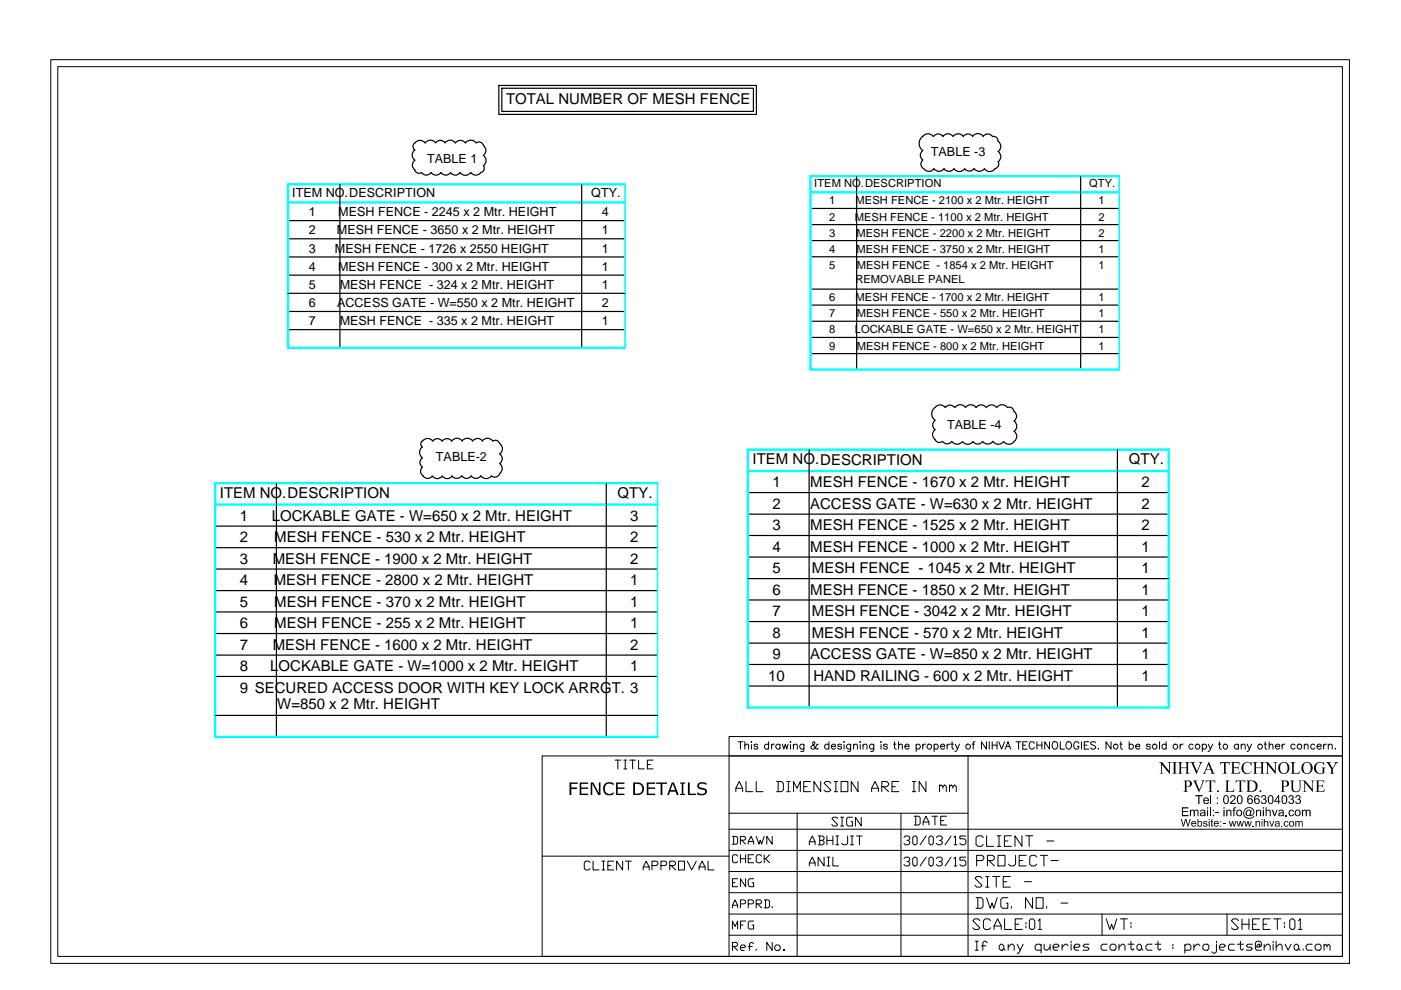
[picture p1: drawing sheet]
<svg xmlns="http://www.w3.org/2000/svg" width="297mm" height="210mm" viewBox="0 0 297 210" stroke-linecap="round" stroke-linejoin="round" font-family="sans-serif">
<!-- layer: 1 -->
<path d="M132.5 39.1h-71.4v34.6h71.4M237.3 37.3h-65.5v41.1h65.5M61.1 42.9h71.4M171.8 40.8h65.5M158.6 95.3h89.2v54.7h-89.2zM158.6 99.9h89.2M45.6 107h93.8M139.4 102.4h-93.8v53.9h93.8" fill="none" stroke="#0ff" stroke-width=".51"/>
<!-- layer: 4 -->
<g fill="none" stroke="#000" stroke-width=".25">
<path d="M72.1 39.1v34.6M123.3 39.1v34.6M181.6 37.3v41.1M229.1 37.3v41.1M61.1 46.8h71.4M61.1 50.6h71.4M61.1 54.5h71.4M61.1 58.3h71.4M171.8 44.2h65.5M171.8 47.6h65.5M171.8 51h65.5M171.8 54.4h65.5"/>
<path d="M61.1 69.9h71.4M61.1 66h71.4M61.1 62.2h71.4M171.8 75h65.5M171.8 71.5h65.5M171.8 68.1h65.5M171.8 64.7h65.5M171.8 61.3h65.5M236.9 95.3v54.7M45.6 111.5h93.8M45.6 116.1h93.8M58.6 102.4v53.9"/>
<path d="M128.5 102.4v53.9M158.6 104.4h89.2M158.6 109h89.2M158.6 113.5h89.2M158.6 118.1h89.2M45.6 120.7h93.8M45.6 125.2h93.8M45.6 129.8h93.8M45.6 138.9h93.8M45.6 134.3h93.8M158.6 136.4h89.2M158.6 131.8h89.2"/>
<path d="M158.6 127.2h89.2M158.6 122.7h89.2M45.6 143.4h93.8M45.6 151.7h93.8M158.6 145.5h89.2M158.6 140.9h89.2"/>
</g>
<!-- layer: 1 -->
<path d="M132.5 39.1v34.6M237.3 37.3v41.1M139.4 102.4v53.9" fill="none" stroke="#0ff" stroke-width=".34"/>
<!-- layer: 5 -->
<path d="M171.5 95.3v54.7" fill="none" stroke="#000" stroke-width=".25"/>
<!-- layer: 0 -->
<g fill="none" stroke="#000" stroke-width=".25">
<path d="M105.8 18.1h54.6v6.2h-54.6zM106.4 18.7h53.3v4.9h-53.3zM87.9 36a.97 .97 0 0 0 1.5 .6 1.2 1.2 0 0 0 2 0 1.3 1.3 0 0 0 2.1 0 1.25 1.25 0 0 0 2 0M87.9 30.3a.89 .89 0 0 0 .1 1.5 1.33 1.33 0 0 0 0 2.2M88 34a1.25 1.25 0 0 0 0 2M90.2 30.3a1.33 1.33 0 0 0-2.2 0M92.4 30.3a1.33 1.33 0 0 0-2.2 0M94.4 30.3a1.25 1.25 0 0 0-2 0M95.5 36.6a1.25 1.25 0 0 0 2.1 0M96.5 30.3a1.33 1.33 0 0 0-2.1 0M100.9 30.3a1.39 1.39 0 0 0-2.2 0 1.29 1.29 0 0 0-2.1 0M101 30.3a.99 .99 0 0 1 1.5 .5"/>
<path d="M102.5 30.8a1.29 1.29 0 0 1 0 2.2M102.5 33a1.33 1.33 0 0 1 0 2.1 .92 .92 0 0 1-.5 1.5 1.32 1.32 0 0 1-2.2 0 1.39 1.39 0 0 1-2.3 0M195.7 28.9a1.85 1.85 0 0 0-.1 3 1.22 1.22 0 0 0 .1 2 1.12 1.12 0 0 0 .1 1.9M195.8 35.8a1.33 1.33 0 0 0 2.2 0M197.9 28.9a1.33 1.33 0 0 0-2.2 0M198 35.8a1.33 1.33 0 0 0 2.2 0M199.9 28.9a1.25 1.25 0 0 0-2 0M200.1 35.8a1.31 1.31 0 0 0 2.2 0 1.38 1.38 0 0 0 2.2 0M202 28.9a1.29 1.29 0 0 0-2.1 0M204.2 28.9a1.29 1.29 0 0 0-2.1 0M204.5 35.7a1.25 1.25 0 0 0 2 0M206.2 28.9a1.21 1.21 0 0 0-2 0"/>
<path d="M208.4 28.9a1.21 1.21 0 0 1 2 0 .98 .98 0 0 1 1.2 1.1 1.3 1.3 0 0 1 0 2.1 1.31 1.31 0 0 1 0 2.2M208.5 28.9a1.38 1.38 0 0 0-2.3 0M211.6 34.3a.99 .99 0 0 1-.6 1.5 1.35 1.35 0 0 1-2.3 0 1.33 1.33 0 0 1-2.2 0M89.5 93.5l-.3 .6 .3 .7a1.38 1.38 0 0 0 0 2.2M89.6 97.1a1.21 1.21 0 0 0 0 2 1.12 1.12 0 0 0 .1 1.8M91.8 93.5a1.33 1.33 0 0 0-2.2 0M93.7 93.5a1.21 1.21 0 0 0-1.9 0M95.8 93.5a1.25 1.25 0 0 0-2 0M98 93.5a1.33 1.33 0 0 0-2.2 0M100.2 93.5a1.29 1.29 0 0 1 2.1 0 1.29 1.29 0 0 1 2.2 0 .99 .99 0 0 1 1.4 .5 1.33 1.33 0 0 1 .1 2.2 1.25 1.25 0 0 1-.1 2.1 1.3 1.3 0 0 1 0 2.1M100.2 93.5a1.38 1.38 0 0 0-2.2 0M198.2 93.2a1.03 1.03 0 0 0 1.6 .4 1.22 1.22 0 0 0 2 0 1.37 1.37 0 0 0 2.3 0 1.35 1.35 0 0 0 2.2 0 1.23 1.23 0 0 0 2 0 1.33 1.33 0 0 0 2.2 0"/>
<path d="M198.2 91.1a1.25 1.25 0 0 0 0 2.1M198.3 89.1a1.21 1.21 0 0 0 0 2M215 87.2a1 1 0 0 0-1.4-.8 1.38 1.38 0 0 0-2.3 0 1.35 1.35 0 0 0-2.2 0 1.33 1.33 0 0 0-2.2 0 1.37 1.37 0 0 0-2.2 0 1.41 1.41 0 0 0-2.3 0 1.21 1.21 0 0 0-2 0 1.34 1.34 0 0 0-2.2 0 1.6 1.6 0 0 0 0 2.7M215 89.3a1.33 1.33 0 0 1 0 2.2M215 87.3a1.21 1.21 0 0 1 0 1.9M215 91.5a1.29 1.29 0 0 1 0 2.1M215 93.6a1.38 1.38 0 0 1-2.2 0 1.37 1.37 0 0 1-2.3 0M89.7 100.9a1.2 1.2 0 0 0 1.9 0 1.29 1.29 0 0 0 2.2 0 1.29 1.29 0 0 0 2.1 0M95.8 100.9a1.28 1.28 0 0 0 2.1 0 1.25 1.25 0 0 0 2 0M99.9 100.9a1.25 1.25 0 0 0 2 0M101.9 100.9a1.38 1.38 0 0 0 2.3 0M106 100.4a1.12 1.12 0 0 1-1.8 .5"/>
</g>
<g fill="none" stroke="#000" stroke-width=".21">
<path d="M10.8 12.7h275.3v191.6h-275.3zM12.2 14.1h272.4v188.7h-272.4zM154.6 156.2h130v4.1h-130zM156.5 157.3h1M157 157.3v1.5M157.9 158.1l.4-.3 .3 .1 .1 .9M157.9 157.3v1.5M159.3 157.3v.1zM159.3 157.9v.9M160.7 158a.4 .4 0 0 0-.5-.2 .4 .4 0 0 0-.3 .4l.6 .1 .2 .3a.44 .44 0 0 1-.4 .2 .44 .44 0 0 1-.4-.2M163 158a.49 .49 0 0 0-.8-.1 .49 .49 0 0 0 0 .8 .49 .49 0 0 0 .8-.1M163 157.3v1.5"/>
<path d="M163.6 157.8v1M164.2 157.8a.5 .5 0 0 0-.6 .4M165.4 158a.49 .49 0 0 0-.8-.1 .49 .49 0 0 0 0 .8 .49 .49 0 0 0 .8-.1M165.4 157.8v1M165.9 157.8l.3 1 .3-1 .3 1 .3-1M167.5 157.3h.2zM167.6 157.9v.9M168.2 158.1l.4-.3 .4 .1 .1 .9M168.2 157.8v1M170.4 157.8v1.4l-.2 .1h-.4M170.4 158a.49 .49 0 0 0-.7-.1 .49 .49 0 0 0 0 .8 .49 .49 0 0 0 .7-.1M173.5 157.9l-.1-.1-.2 .1-.2 .5a.56 .56 0 0 1-.5 .4 .56 .56 0 0 1-.6-.3l.1-.3 .8-.6-.1-.3h-.2l-.2 .2 .2 .6 .7 .7 .3-.1"/>
<path d="M175.7 158a.51 .51 0 0 0-.7-.1 .51 .51 0 0 0 0 .8 .51 .51 0 0 0 .7-.1M175.7 157.3v1.5M176.2 158.2h.9v-.3a.5 .5 0 0 0-.7 0 .5 .5 0 0 0 0 .7 .5 .5 0 0 0 .7 0M178.4 158v-.1a.54 .54 0 0 0-.8 .1l.2 .2 .6 .2v.2a.44 .44 0 0 1-.4 .2 .44 .44 0 0 1-.4-.2M178.9 157.3h.1zM179 157.9v.9M180.4 157.8l-.1 1.4-.2 .1h-.4M180.4 158a.49 .49 0 0 0-.8-.1 .49 .49 0 0 0 0 .8 .49 .49 0 0 0 .8-.1M181 158.1l.3-.3 .4 .1 .1 .9M181 157.8v1M182.3 157.3h.2zM182.4 157.9v.9"/>
<path d="M183 158.1l.4-.3 .3 .1 .1 .9M183 157.8v1M185.3 157.8l-.1 1.4-.3 .1h-.3M185.3 158a.51 .51 0 0 0-.8-.1 .51 .51 0 0 0 0 .8 .51 .51 0 0 0 .8-.1M186.7 157.3h.2zM186.8 157.9v.9M188.1 158a.51 .51 0 0 0-.8 0l.1 .2 .7 .2v.2a.47 .47 0 0 1-.4 .3 .47 .47 0 0 1-.4-.3M189.5 157.8h.5M189.7 157.3v1.2l.1 .3h.2M190.5 158.1l.4-.3 .4 .1v.9M190.5 157.3v1.5M191.9 158.2h.9a.48 .48 0 0 0-.7-.4 .48 .48 0 0 0-.2 .8 .47 .47 0 0 0 .4 .2 .47 .47 0 0 0 .5-.2"/>
<path d="M194.2 158a.49 .49 0 0 1 .8-.1 .49 .49 0 0 1 0 .8 .49 .49 0 0 1-.8-.1M194.2 157.8v1.5M195.6 157.8v1M196.2 157.8l-.5 .2-.1 .2M198 158a.49 .49 0 0 1 .8-.1 .49 .49 0 0 1 0 .8 .49 .49 0 0 1-.8-.1M198 157.8v1.5M199.4 158.2h.9l-.1-.3a.49 .49 0 0 0-.7 .1 .49 .49 0 0 0 .1 .7 .49 .49 0 0 0 .7-.1M200.8 157.8v1M201.4 157.8l-.3 .1-.3 .3M201.6 157.8h.6M201.9 157.3v1.2v.3h.3M202.5 157.8l.5 1 .4-1"/>
<path d="M203 158.8l-.3 .5h-.2M206.1 157.8h.5M206.7 157.3h-.3l-.1 1.5M209.1 157.3v1.5l-1-1.5v1.5M209.7 157.3v1.5M210.4 157.3v1.5M210.4 158h1M211.4 157.3v1.5M211.8 157.3l.6 1.5 .6-1.5M213.1 158.8l.6-1.5 .6 1.5M213.3 158.3h.8M215.4 157.3h1.1"/>
<path d="M216 157.3v1.5M216.8 158h.6M217.8 157.3h-1v1.5h1M219.3 157.6a.57 .57 0 0 0-.7-.3 .57 .57 0 0 0-.4 .6v.3a.56 .56 0 0 0 .5 .6 .56 .56 0 0 0 .6-.3M219.9 158h1M219.9 157.3v1.5M220.9 157.3v1.5M222.5 157.3v1.5l-1-1.5v1.5M223.2 157.5l.2-.2a.8 .8 0 0 1 .9 .6 .8 .8 0 0 1-.5 .9 .84 .84 0 0 1-.7-.4 .84 .84 0 0 1 .1-.9zM224.8 157.3v1.5h.9M226.3 157.3a.8 .8 0 0 1 .9 .6 .8 .8 0 0 1-.4 .9 .84 .84 0 0 1-.8-.6 .84 .84 0 0 1 .3-.9zM228.7 157.6a.57 .57 0 0 0-.6-.3 .57 .57 0 0 0-.5 .6v.3a.56 .56 0 0 0 .5 .6 .56 .56 0 0 0 .6-.3v-.3h-.3"/>
<path d="M229.3 157.3v1.5M229.9 158h.6M230.9 157.3h-1v1.5h1M232.3 157.5l-.4-.2h-.5l-.2 .2 .2 .4 .8 .3 .1 .4a.65 .65 0 0 1-1.1 0M232.8 158.8h.2zM235.6 157.3v1.5l-1.1-1.5v1.5M237.4 157.8h.5M237.6 157.3v1.2l.1 .3h.3M239.4 158a.49 .49 0 0 1 .7-.1 .49 .49 0 0 1 0 .8 .49 .49 0 0 1-.7-.1M239.4 157.3v1.5M240.8 158.2h.9l-.1-.3a.5 .5 0 0 0-.7 0 .5 .5 0 0 0 0 .7 .5 .5 0 0 0 .8 0M243.9 158a.51 .51 0 0 0-.9 0l.1 .2 .7 .2 .1 .2a.47 .47 0 0 1-.4 .3 .47 .47 0 0 1-.5-.3"/>
<path d="M245.8 157.3v1.5M247.2 158a.49 .49 0 0 0-.7-.1 .49 .49 0 0 0 0 .8 .49 .49 0 0 0 .7-.1M247.2 157.3v1.5M250.2 157.8v1M250.8 157.8l-.3 .1-.3 .3M253 158a.49 .49 0 0 0-.8-.1 .49 .49 0 0 0 0 .8 .49 .49 0 0 0 .8-.1M254.9 158a.51 .51 0 0 1 .8-.1 .51 .51 0 0 1 0 .8 .51 .51 0 0 1-.8-.1M254.9 157.8v1.5M256.2 157.8l.4 1 .5-1M256.6 158.8l-.5 .5M258.3 157.8h.5M258.5 157.3v1.2l.1 .3h.3"/>
<path d="M262.6 158a.49 .49 0 0 0-.8-.1 .49 .49 0 0 0 0 .8 .49 .49 0 0 0 .8-.1M262.6 157.8v1M263.2 158.1l.3-.3 .4 .1 .1 .9M263.2 157.8v1M264.4 157.8l.5 1 .5-1M264.9 158.8l-.1 .3-.4 .2M268 157.8h.5M268.2 157.3v1.2l.1 .3h.3M269.1 158.1l.3-.3 .4 .1 .1 .9M269.1 157.3v1.5M270.4 158.2h.9a.47 .47 0 0 0-.4-.5 .47 .47 0 0 0-.5 .5l.1 .4a.47 .47 0 0 0 .4 .3 .47 .47 0 0 0 .4-.3M271.8 157.8v1"/>
<path d="M272.4 157.8a.5 .5 0 0 0-.6 .4M274.6 158a.49 .49 0 0 0-.7-.1 .49 .49 0 0 0 0 .8 .49 .49 0 0 0 .7-.1M276.5 158.1l.4-.3 .4 .1v.9M276.5 157.8v1M278.8 158a.49 .49 0 0 0-.7-.1 .49 .49 0 0 0 0 .8 .49 .49 0 0 0 .7-.1M279.2 158.2h.9a.46 .46 0 0 0-.5-.4 .46 .46 0 0 0-.4 .6 .47 .47 0 0 0 .4 .4 .47 .47 0 0 0 .5-.2M280.6 157.8v1M281.2 157.8l-.5 .2-.1 .2M281.6 158.1l.4-.3 .4 .1 .1 .9M281.6 157.8v1M283.1 158.8h.1zM130.4 161.2h1.2"/>
<path d="M131 161.2v1.8M132.3 161.2h.6M132.3 163h.6M132.6 161.2v1.8M133.5 161.2h1.3M134.1 161.2v1.8M135.4 161.2v1.8h1.2M137.3 162.1h.6M138.5 161.2h-1.2v1.8h1.2M154.6 175.8h130M154.6 160.3v42.5M154.6 172.4h50.6"/>
<path d="M155.3 177.3h.8l.3 .3v1.1l-.3 .3h-.8M155.5 177.3v1.7M156 167.9v-.8l.7-1.4 .8 1.4v.8M156 167.1h1.5M157 178.1h.8l.3-.2v-.3l-.3-.3h-.8v1.7M157.2 178.1l.9 .9M158.2 165.7v2.2h1.4M158.6 179v-.6l.6-1.1 .6 1.1v.6M158.6 178.4h1.2M160.3 165.7v2.2h1.5M160.3 177.3l.6 1.7 .3-.9 .3 .9 .5-1.7M163.7 177.3v1.7l-1.1-1.7v1.7"/>
<path d="M164.6 165.7h1.1l.4 .4v1.4l-.4 .4h-1.1M165 165.7v2.2M166.8 165.7h.7M166.8 167.9h.7M167.1 165.7v2.2M168.2 167.9v-2.2l.8 1.4 .7-1.4v2.2M169 172.4v30.4M170.4 166.8h.7M171.6 179.1v-.6l.6-1.3 .6 1.3v.6M171.6 178.5h1.2M171.8 165.7h-1.4v2.2h1.4M173.5 177.2h.9l.3 .3v.3l-.3 .4"/>
<path d="M173.8 178.2h.6l.3 .3v.3l-.3 .3h-.9M173.8 177.2v1.9M174 165.7v2.2l-1.4-2.2v2.2M175.3 177.2v1.9M175.3 178.2h1.3M176.2 166.1l-.4-.4h-.7l-.4 .4 1.5 1.4-.4 .4h-.7l-.4-.4M176.6 177.2v1.9M176.9 165.7h.7M176.9 167.9h.7M177.2 165.7v2.2M177.2 177.2h.6M177.2 179.1h.6"/>
<path d="M177.5 177.2v1.9M177.6 173.6l-.3-.3h-.6l-.3 .3 1.2 1.2-.3 .3h-.6l-.3-.3M178.2 173.3h.7M178.2 175.1h.7M178.3 165.7h1.5v2.2h-1.5zM178.5 173.3v1.8M179.7 177.2v1.6l-.3 .3h-.6l-.4-.3M180.3 177.2h.6M180.3 179.1h.6M180.7 177.2v1.9M180.7 173.3h-.9l-.3 .3v1.2l.3 .3h.9v-.9h-.3M181.6 177.2h1.2"/>
<path d="M181.9 165.7v2.2l-1.4-2.2v2.2M182.2 177.2v1.9M182.6 173.3v1.8l-1.2-1.8v1.8M184.8 167.9v-.8l.7-1.4 .7 1.4v.8M184.8 167.1h1.4M187 166.8h1l.4-.4v-.3l-.4-.4h-1v2.2M187.3 166.8l1.1 1.1M189.1 166.8h.7M190.6 165.7h-1.5v2.2h1.5M191 172.4v30.4M191.7 177.5l.3-.3h.6l.3 .3v.3l-.3 .4h-.3M192.6 178.2l.3 .3v.3l-.3 .3h-.6l-.3-.3"/>
<path d="M193.4 165.7h.8M193.4 167.9h.8M193.5 177.5l.4-.3h.3l.3 .3v1.3l-.3 .3h-.3l-.4-.3zM193.8 165.7v2.2M193.8 173.1h1l.3 .3v1.2l-.3 .3h-1M194.2 173.1v1.8M195.7 174.9v-.6l.6-1.2 .6 1.2v.6M195.7 174.3h1.2M196.3 165.7v2.2l-1.4-2.2v2.2M196.4 177.2l-1.3 1.9M196.9 177.5l.4-.3h.3l.3 .3v1.3l-.3 .3h-.3l-.4-.3zM197.6 173.1h1.2"/>
<path d="M198.2 173.1v1.8M198.5 177.5l.4-.3h.5l.4 .3v.3l-.4 .4h-.2M199.2 166.8l.3-.4 .4 .4v.3M199.2 166.4v1.5M199.4 178.2l.4 .3v.3l-.4 .3h-.5l-.4-.3M199.4 174h.7M199.9 166.8l.4-.4 .3 .4v1.1M200.7 173.1h-1.3v1.8h1.3M201.3 166.8l.4-.4 .3 .4v.3M201.3 166.4v1.5M201.6 177.2l-1.2 1.9M202 166.8l.4-.4 .3 .4v1.1"/>
<path d="M202.3 177.5l.3-.3v1.9M202.3 179.1h.6M204.8 177.2h-1.3v.6h.9l.4 .4v.6l-.4 .3h-.6l-.3-.3M205.2 160.3v42.5M208.5 177.6l-.4-.4h-.8l-.4 .4v1.5l.4 .4h.8l.4-.4M209.2 177.2v2.3h1.5M211.4 177.2h.8M211.4 179.5h.8M211.8 177.2v2.3M213 178.3h.7M214.4 177.2h-1.4v2.3h1.4M216.7 177.2v2.3l-1.5-2.3v2.3"/>
<path d="M217.4 177.2h1.6M218.2 177.2v2.3M221.9 178.3h1.5M284.6 160.3v42.5M284.6 160.3h-169.7v42.5h169.7M114.9 181.5h39.7M125.1 182.9l-.3-.3h-.6l-.3 .3v1.3l.3 .2h.6l.3-.2M125.7 182.6v1.8h1.3M127.6 182.6h.6M127.6 184.4h.6M127.9 182.6v1.8M128.9 183.5h.6"/>
<path d="M130.1 182.6h-1.2v1.8h1.2M132 182.6v1.8l-1.3-1.8v1.8M132.6 182.6h1.3M133.2 182.6v1.8M136.4 184.4v-.6l.6-1.2 .6 1.2v.6M136.4 183.8h1.2M138.2 183.5h1l.3-.3v-.3l-.3-.3h-1v1.8M140.1 183.5h1l.3-.3v-.3l-.3-.3h-1v1.8M142 183.5h.9l.3-.3v-.3l-.3-.3h-.9v1.8M142.3 183.5l.9 .9M143.9 182.6h1.2v1.8h-1.2zM145.7 182.6l1 1.8 .9-1.8"/>
<path d="M148.2 184.4v-.6l.7-1.2 .6 1.2v.6M148.2 183.8h1.3M150.1 182.6v1.8h1.3M154.6 189.3h130M154.6 184.8h130M154.6 180.3h130M154.6 193.8h130M154.6 198.3h130M155.3 192.5v-.6l.5-1.1 .6 1.1v.6M155.3 197v-1.7l.5 1.1 .6-1.1v1.7M155.3 187.2h.5M155.3 191.9h1.1"/>
<path d="M156.4 181.5l-.3-.3h-.6l-.2 .3v1.2l.2 .2h.6l.3-.2M156.4 186.3h-1.1v1.7h1.1M157 191.6h.8l.3-.2v-.3l-.3-.3h-.8v1.7M157 181.2v1.7M157 182.1h1.1M157 196.1h.5M158.1 186.3v1.7l-1.1-1.7v1.7M158.1 195.3h-1.1v1.7M158.1 181.2v1.7M158.6 191.6h.9l.3-.2v-.3l-.3-.3h-.9v1.7M158.6 182.1h.6M159.8 181.2h-1.2v1.7h1.2"/>
<path d="M159.8 186.3h-.9l-.3 .3v1.1l.3 .3h.9v-.8h-.3M159.8 195.3h-.9l-.3 .3v1.1l.3 .3h.9v-.9h-.3M160.3 191.6h.9l.3-.2v-.3l-.3-.3h-.9v1.7M160.6 191.6l.9 .9M161.5 181.5l-.3-.3h-.6l-.3 .3v1.2l.3 .2h.6l.3-.2M162 190.8h.9l.3 .3v1.1l-.3 .3h-.9M162 181.2v1.7M162.3 182.1l.9 .8M162.3 190.8v1.7M163.2 181.2l-.9 .9h-.3M163.7 199.8v1.7l-1.1-1.7v1.7M163.7 192.2v.3"/>
<path d="M171.6 183.6v-.6l.6-1.3 .6 1.3v.6M171.6 183h1.2M174.7 181.7v1.9l-1.2-1.9v1.9M175.3 183.6h.7M175.3 181.7h.7M175.7 181.7v1.9M176.6 181.7v1.9h1.2M191.7 182l.3-.3h.6l.3 .3v.4l-.3 .3h-.3M192.6 182.7l.3 .3v.3l-.3 .3h-.6l-.3-.3M193.5 182l.4-.3h.3l.3 .3v1.3l-.3 .3h-.3l-.4-.3zM196.4 181.7l-1.3 1.9M196.9 182l.4-.3h.3l.3 .3v1.3l-.3 .3h-.3l-.4-.3z"/>
<path d="M198.5 182l.4-.3h.5l.4 .3v.4l-.4 .3h-.2M199.4 182.7l.4 .3v.3l-.4 .3h-.5l-.4-.3M201.6 181.7l-1.2 1.9M202.3 182l.3-.3v1.9M202.3 183.6h.6M204.8 181.7h-1.3v.7h.9l.4 .3v.6l-.4 .3h-.6l-.3-.3M206.8 199.6h.6M206.9 190.3h1.2l.3 .4v1.5l-.3 .4h-1.2M207.1 182.5h1.1l.4-.4v-.4l-.4-.3h-1.1v2.2M207.1 199.6v1.9M207.3 190.3v2.3M207.7 195.2l-.3-.4h-.8l-.3 .4 1.4 1.5-.3 .4h-.8l-.3-.4"/>
<path d="M208.2 186.2l-.4-.4h-.7l-.4 .4 1.5 1.5-.4 .4h-.7l-.4-.4M209 185.8h.7M209 188.1h.7M209.2 190.3l.7 2.3 .4-1.1 .4 1.1 .7-2.3M209.3 199.9l-.3-.3h-.3l-.3 .3v1.6M209.4 182.5h1.1l.3-.4v-.4l-.3-.3h-1.1v2.2M209.4 185.8v2.3M209.7 182.5l1.1 1.1M210 195.2l-.4-.4h-.7l-.4 .4v1.5l.4 .4h.7l.4-.4M210.5 185.8h1.5M210.7 197.1v-.8l.8-1.5 .8 1.5v.8M210.7 196.3h1.6"/>
<path d="M211.2 185.8v2.3M211.6 181.4h1.5v2.2h-1.5zM212.7 186.9h.8M213 194.8v2.3h1.5M213.7 190.3h-1.1l-.4 .4v1.5l.4 .4h1.1v-1.1h-.4M214.2 185.8h-1.5v2.3h1.5M214.4 192.2v.4M215.2 196h.8M215.3 181.4v1.8l-.4 .4h-.7l-.4-.4M216.1 182.5h.7M216.8 194.8h-1.6v2.3h1.6M217.2 186.9h1.5"/>
<path d="M217.5 195.6v.4M217.5 196.3v.4M217.6 181.4h-1.5v2.2h1.5M218.2 195.2l.4-.4h.4l.4 .4v1.5l-.4 .4h-.4l-.4-.4zM218.9 190.3v2.3l-1.5-2.3v2.3M219.7 190.3h1.5v2.3h-1.5zM219.8 181.7l-.3-.3h-.8l-.4 .3v1.5l.4 .4h.8l.3-.4M220.1 195.2l.4-.4v2.3M220.1 197.1h.8M220.6 181.4h1.5M221.3 181.4v2.2M221.9 192.2v.4"/>
<path d="M222.8 182.5h1.5M224.9 191.5h1.5M227.1 199.6v.3M233.7 193.8v4.5M234.5 194.8l.8 2.3 .4-1.1 .4 1.1 .7-2.3M237.5 194.8h1.5M238.3 194.8v2.3M239.8 199.6v1.6l.3 .3 .3-.3M239.8 195.6v.4M239.8 196.3v.4M245.5 199.6v1.6l.3 .3 .3-.3M257.9 199.6v.3"/>
<path d="M260.2 193.8v4.5M262.6 195.2l-.4-.4h-.7l-.4 .4 1.5 1.5-.4 .4h-.7l-.4-.4M263 199.6v1.6l.3 .3 .3-.3M263.3 196h1.5M263.3 194.8v2.3M264.8 194.8v2.3M265.6 196h.7M267.1 194.8h-1.5v2.3h1.5M267.8 196h.8M269.3 194.8h-1.5v2.3h1.5M269.9 199.6v.3M270.1 194.8h1.5"/>
<path d="M270.6 199.6v1.9M270.8 194.8v2.3M272.3 195.6v.4M272.3 196.3v.4M273.4 195.2l.4-.4h.4l.3 .4v1.5l-.3 .4h-.4l-.4-.4zM275.3 195.2l.4-.4v2.3M275.3 197.1h.8M155.3 200.7h.8l.3-.3v-.3l-.3-.3h-.8v1.7M155.5 200.7l.9 .8M157 200.9h.8l.3-.2-.3-.3h-.6l-.2 .3v.5l.2 .3h.6M158.6 200.7h.9M159.8 200.1l-.3-.3h-.3l-.3 .3v1.4"/>
<path d="M160.3 201.2v.3M164.3 200.7l.3-.3h.5l.3 .3v.5l-.3 .3h-.5l-.3-.3zM206.8 201.5h.6M208 200.5h1M212.2 200.2h.3l.3 .3v.7l-.3 .3h-.3l-.3-.3v-.7zM212.8 201.2l.3 .3M213.8 200.8l.6-.6h.3l.3 .3v1M213.8 200.2v1.3M215.7 200.2l.6 1.3M216.9 200.2l-.9 1.9h-.3M220.7 200.5l-.3-.3h-.6l-.3 .3v.7l.3 .3h.9M220.7 200.2v1.9"/>
<path d="M221.4 200.2v1l.3 .3h.3l.6-.7M222.6 200.2v1.3M223.3 200.8h1l.3-.3-.3-.3h-.7l-.3 .3v.7l.3 .3h.7M225.2 200.2v1.3M226.5 200.5l-.3-.3h-.4l-.6 .6M227.1 200.2v1.3M227.7 200.8h1l.3-.3-.3-.3h-.6l-.4 .3v.7l.4 .3h.6M230.9 200.2h-.9l-.4 .3 .4 .3h.6l.3 .4-.3 .3h-1M234.7 200.2h-.9l-.4 .3v.7l.4 .3h.9M235.7 200.2h.6l.3 .3v.7l-.3 .3h-.6l-.4-.3v-.7zM237.3 200.8l.6-.6h.3l.3 .3v1M237.3 200.2v1.3"/>
<path d="M239.2 200.2h1.2M241.4 200.2h.3l.3 .3v.7l-.3 .3h-.3l-.3-.3v-.7zM242 201.2l.3 .3M244.2 200.2h-.9l-.3 .3v.7l.3 .3h.9M244.9 200.2h1.2M248.7 200.2v.3M248.7 200.8v.4M251.2 200.5l.4-.3h.6l.3 .3v.7l-.3 .3h-1M251.2 200.2v1.9M253.1 200.2v1.3M254.4 200.5l-.3-.3h-.3l-.7 .6M255.4 200.2h.6l.3 .3v.7l-.3 .3h-.6l-.4-.3v-.7z"/>
<path d="M257.9 200.2v1.6l-.3 .3h-.3l-.4-.3M258.5 200.8h1l.3-.3-.3-.3h-.7l-.3 .3v.7l.3 .3h.7M261.7 200.2h-1l-.3 .3v.7l.3 .3h1M262.4 200.2h1.2M265.5 200.2h-.9l-.3 .3 .3 .3h.6l.3 .4-.3 .3h-.9M267.1 200.5l-.3 .3h-.3v-.3l.3-.3h.3v.6l.3-.3v-.6l-.3-.3h-.6l-.3 .3v1.3l.3 .3h.9M268 200.8l.7-.6h.3l.3 .3v1M268 200.2v1.3M269.9 200.2v1.3M270.6 200.8l.6-.6h.3l.3 .3v1M272.5 200.2l.6 1.3 .6-1.3M274.4 200.5l.3-.3h.3l.4 .3v.7l-.4 .3h-.3l-.3-.3z"/>
<path d="M275.4 201.2l.2 .3M276.3 201.2v.3M278.2 200.2h-.9l-.4 .3v.7l.4 .3h.9M278.8 200.5l.4-.3h.6l.3 .3v.7l-.3 .3h-.6l-.4-.3zM280.7 200.5l.4-.3 .3 .3v.3M280.7 200.2v1.3M281.4 200.5l.3-.3 .3 .3v1"/>
<circle cx="197" cy="158.3" r=".52"/>
<circle cx="205.2" cy="158.3" r=".52"/>
<circle cx="236.6" cy="158.3" r=".51"/>
<circle cx="244.8" cy="158.3" r=".52"/>
<circle cx="249.2" cy="158.3" r=".51"/>
<circle cx="253.9" cy="158.3" r=".51"/>
<circle cx="259.8" cy="158.3" r=".51"/>
<circle cx="267.2" cy="158.3" r=".51"/>
<circle cx="275.5" cy="158.3" r=".52"/>
</g>
<g fill="#000">
<path d="M120.7 165.9h1.8v.3h-1.4v.8h1.2v.3h-1.2v1.3h-.4zM122.9 165.9h1.8v.3h-1.5v.8h1.5v.3h-1.5v1h1.5v.3h-1.8zM125.2 165.9h.6l1.2 2.2v-2.2h.3v2.7h-.5l-1.2-2.4v2.4h-.4zM128.2 166.2l.9-.4 1 .3v.4l-.6-.3h-.7l-.3 .3-.3 .5 .1 .7 .3 .4 .8 .2 .7-.3v.4l-.5 .2h-.8l-.6-.4-.3-.5v-.7zM130.6 165.9h1.8v.3h-1.4v.8h1.4v.3h-1.4v1h1.4v.3h-1.8zM137.1 165.9h1.8v.3h-1.4v.8h1.4v.3h-1.4v1h1.4v.3h-1.8zM139.1 165.9h2.3v.3h-1v2.4h-.3v-2.4h-1zM144.2 165.9h1.1v.3h-.4v2.1h.4v.3h-1.1v-.3h.3v-2.1h-.3zM145.9 165.9h.3v2.4h1.3v.3h-1.6zM148 166.1l.5-.2h.8l.5 .1v.5l-.5-.3h-.8a.45 .45 0 0 0-.3 .6 .45 .45 0 0 0 .6 .2l.9 .3 .2 .7-.2 .3-.5 .3h-.8l-.6-.2v-.4l.8 .3h.6l.3-.3a.62 .62 0 0 0-.9-.6l-.7-.4-.1-.4zM245.7 161.6h.7l1.5 1.8v-1.6l-.4-.2h.9l-.4 .2v2.3l-1.6-2v1.7l.3 .2h-.9l.4-.1v-2zM248.5 161.6h1.1l-.4 .2v2.1l.4 .1h-1.1l.3-.1v-2.1z"/>
<path d="M249.7 161.6h1.1l-.4 .2v.9h1.2v-.8l-.4-.3h1l-.3 .2v2l.3 .2h-1l.4-.2v-.9h-1.2v.9l.4 .2h-1.1l.4-.2v-2zM250.6 171.2h1.3v.2h-1.1v.6h1.1v.2h-1.1v.6h1.2v.3h-1.4zM250.4 173.7h.2l.3 1.3 .4-1.3h.2l.4 1.3 .3-1.3h.2l-.4 1.6h-.2l-.4-1.5-.4 1.5h-.2zM252.3 171.7h.2v.2l.2-.2h.3l.3 .2 .2-.2h.5l.1 .2v1.2h-.2v-.9a.28 .28 0 0 0-.3-.3 .28 .28 0 0 0-.3 .4v.8h-.2v-.9a.29 .29 0 0 0-.4-.3 .29 .29 0 0 0-.2 .4v.8h-.2zM253.5 168.6h1.4v.2h-.6v1.7h-.2v-1.7h-.6zM252.4 161.6h.9l-.2 .4 .7 1.5 .6-1.5-.2-.4h.7l-.3 .4-.9 2.1-1-2.3zM255.1 174.2l.2-.1h.4l.3 .3h-.2l-.1-.2a.23 .23 0 0 0-.3 0 .23 .23 0 0 0-.1 .3 .23 .23 0 0 0 .4 .1 .41 .41 0 0 1 .2 .6 .41 .41 0 0 1-.7 0l-.1-.3h.1l.2 .2a.23 .23 0 0 0 .3 .1 .23 .23 0 0 0 .1-.4 .23 .23 0 0 0-.3 0l-.4-.3zM252.9 165.5h1a.27 .27 0 0 0-.3 .2 .27 .27 0 0 0 .1 .3l.6 1.4 .6-1.4a.31 .31 0 0 0 .1-.3 .31 .31 0 0 0-.3-.2h.8l-.3 .2-1 2.3-1-2.3zM256.5 171.2h.2v1.9h-.2zM256.6 168.6h.3v1.9h-.3zM256.8 173.8l.2-.1v.4h.2v.1h-.2v.8l.2 .3a.28 .28 0 0 1-.3-.1 .28 .28 0 0 1-.1-.3v-.7h-.1zM255.7 165.5h2v.5l-.3-.3-.6-.1v2.1l.3 .2h-1l.4-.2v-2.1l-.6 .1-.3 .3z"/>
<path d="M257.7 172.3h.7v.2h-.7zM259.2 174.6h.6v.2h-.6zM260 171.7h.2v.2l.2-.2 .6 .1 .1 1.3h-.2v-.9a.33 .33 0 0 0-.4-.3 .33 .33 0 0 0-.3 .4v.8h-.2zM258.7 161.6h2v.6l-.3-.4h-.5v1.9l.3 .3h-1l.3-.1v-2.1h-.6l-.2 .4zM260.5 174.1h.2l.3 .9 .3-.9h.1l.3 .9 .2-.9h.2l-.3 1.2h-.3l-.2-.9-.2 .9h-.2zM261.6 171.2h.5v.2l-.4 .1v.2h.3v.2h-.3v1.2h-.2v-1.2h-.2v-.2h.2zM260.9 161.6h1.9v.5l-.3-.3h-.9v.9h.8l.2-.4v.9l-.2-.3h-.8v.9l.9 .1 .5-.5-.2 .6h-1.9l.4-.2v-2zM259.7 165.5h1.1a.34 .34 0 0 0-.4 .4v1.8h.9l.4-.5-.1 .7h-1.9l.3-.2v-2zM260.9 168.8l.4-.2h.4l.2 .2v.7l-.8 .7h.9v.3h-1.3l.2-.4 .8-.9a.35 .35 0 0 0-.3-.4 .35 .35 0 0 0-.4 .4l-.2-.1zM262.1 174.1h.3l.2 .9 .3-.9h.2l.2 .9 .3-.9h.2l-.4 1.2h-.2l-.3-.9-.2 .9h-.2zM262 165.5h2v.5l-.2-.3-.6-.1v2.1l.3 .2h-1l.3-.2v-2.1l-.6 .1-.2 .3zM263.8 174.1h.2l.3 .9 .2-.9h.2l.2 .9 .3-.9h.2l-.4 1.2h-.2l-.2-.9-.3 .9h-.2z"/>
<path d="M263.6 161.9l.7-.4 .7 .2 .3-.2 .1 .9-.5-.6-.5-.1-.5 .2-.3 .7v.6l.3 .5 .7 .3 .4-.2 .4-.4-.4 .6-.7 .1-.8-.4-.3-1zM265.6 175h.3v.3h-.3zM266.2 174.1h.2v.1l.1-.1 .6 .1v1.1h-.1v-.8a.29 .29 0 0 0-.4-.3 .29 .29 0 0 0-.2 .4v.7h-.2zM265.6 161.6h1l-.3 .2v.9h1.1v-.9l-.3-.2h1l-.3 .2v2l.3 .2h-1l.3-.2v-.9h-1.1v.9l.3 .2h-1l.4-.2v-2zM266.3 171.7h.2v.2l.3-.2 .5 .1 .1 1.3h-.3v-.9a.33 .33 0 0 0-.3-.3 .33 .33 0 0 0-.3 .4v.8h-.2zM267.5 168.7l.3-.1 .6 .1v.5l-.2 .3 .3 .2 .1 .3-.4 .5h-.5l-.3-.3-.1-.2 .3-.1 .2 .4 .4-.2a.37 .37 0 0 0 0-.4 .37 .37 0 0 0-.4-.1l.1-.2a.31 .31 0 0 0 .3-.4 .31 .31 0 0 0-.3-.2 .31 .31 0 0 0-.3 .3h-.3zM267.9 173.7h.3v.5l.1-.1 .6 .1v1.1h-.2v-.8a.28 .28 0 0 0-.3-.2 .28 .28 0 0 0-.2 .3v.7h-.3zM268.2 161.6h.6l1.5 1.8v-1.6l-.3-.2h.8l-.3 .2v2.3l-1.7-2v1.7l.3 .2h-.8l.3-.1v-2zM268.3 171.2h.2v.6l.3-.1 .5 .1 .1 1.3h-.2v-1.1l-.3-.1a.33 .33 0 0 0-.4 .4v.8h-.2zM269.1 174.1h.2l.3 .9 .4-.9h.2l-.5 1.2h-.1zM269.6 171.7h.3l.4 1.1 .4-1.1h.2l-.5 1.4h-.3zM271.7 175h.2v.3h-.2z"/>
<path d="M272.6 172.8h.3v.3h-.3zM272.3 174.2l.6-.1 .3 .3h-.2a.4 .4 0 0 0-.6 .2 .4 .4 0 0 0 .4 .5l.2-.3h.2l-.2 .4-.3 .1-.5-.3v-.5zM273.3 168.8l.6-.2 .4 .4v.2l-.3 .2 .4 .3-.2 .6-.7 .2-.4-.4 .3-.2a.38 .38 0 0 0 .4 .4 .38 .38 0 0 0 .3-.5 .38 .38 0 0 0-.5-.2l.1-.2a.31 .31 0 0 0 .3-.3 .31 .31 0 0 0-.3-.3 .31 .31 0 0 0-.3 .3h-.2zM273.4 171.8l.6-.1 .4 .4h-.3a.41 .41 0 0 0-.6-.1 .41 .41 0 0 0 0 .6l.2 .2a.32 .32 0 0 0 .5-.2l.2 .1-.3 .3h-.7l-.2-.4zM274.8 168.7l.6-.1 .3 .3v.3l-.2 .3 .3 .2 .1 .3-.5 .5h-.4l-.4-.4v-.1l.2-.1 .3 .4 .4-.1 .1-.5-.2-.2-.3 .1 .1-.2a.31 .31 0 0 0 .3-.4 .31 .31 0 0 0-.4-.2 .31 .31 0 0 0-.2 .3h-.3zM274.6 174.1h.2v.1l.2-.1h.4l.1 .1 .3-.1a.31 .31 0 0 1 .3 0 .31 .31 0 0 1 .1 .4v.8h-.2v-.8a.26 .26 0 0 0-.3-.3 .26 .26 0 0 0-.2 .4v.7h-.2v-.8a.26 .26 0 0 0-.3-.3 .27 .27 0 0 0-.2 .5v.6h-.2zM273.4 165.5h1.1l-.3 .2v1.6v.3l.4 .2h.5l.4-.4 .1-1.7-.4-.2h.9l-.4 .2v1.7l-.3 .5-.8 .1-.6-.4-.2-.3v-1.6zM273.6 161.6l1.1 .1a.34 .34 0 0 0-.4 .4v1.7l1 .1 .3-.5-.1 .6h-1.9l.4-.2v-2zM276 171.7h.2v.2l.3-.2h.3l.2 .2 .3-.2h.4l.2 .3v1.1h-.3v-.9a.28 .28 0 0 0-.3-.3 .28 .28 0 0 0-.2 .4v.8h-.3v-.9a.3 .3 0 0 0-.4-.3 .3 .3 0 0 0-.1 .4v.8h-.3zM276.1 165.5h.6l1.5 1.8v-1.5l-.1-.2-.3-.1h.9l-.3 .1v.2v2.1l-1.7-1.9v1.7l.3 .2h-.8l.3-.2v-1.9zM278.9 165.5h1.8v.5a.34 .34 0 0 0-.5-.4h-.7v1l.8-.1 .2-.3v.8l-.2-.3h-.8v1l1 .1 .4-.5-.2 .6h-1.8l.3-.2v-2zM278.9 162l.6-.4 1.1 .1 .1-.2 .1 .8-.6-.6-.8 .1-.4 .5v.7l.4 .8 .6 .2 .4-.1v-1l-.3-.2h1l-.3 .2v1l-.9 .2-1-.3-.3-.8z"/>
<path d="M281.1 161.6h1.1l-.3 .2v.1l.6 1 .6-1.1-.2-.2h.8l-.5 .5a2.42 2.42 0 0 0-.6 1.6l.4 .3h-1.1l.4-.1v-.8l-.7-1.1zM166.2 201.3h.2v.2h-.2z"/>
<path d="M134.3 165.9h1.2l.7 .4 .3 .5v.7l-.4 .8-.7 .3h-1.1zM134.6 166.2v2.1l1.2-.2 .4-.6-.2-.9-.3-.3z"/>
<path d="M142.4 165.9h.5l1 2.7h-.4l-.3-.7h-1.1l-.3 .7h-.4zM142.6 166.2l-.4 1.3h.9z"/>
<path d="M250.8 165.5h1.5l.4 .4v.5l-.2 .3-.2 .1h-.7v.9l.3 .2h-1.1l.3-.1 .1-.2v-1.8l-.1-.2zM251.6 165.7v1h.5l.2-.3v-.5l-.4-.3z"/>
<path d="M252.7 174.2l.2-.1 .6 .1 .1 .5h-.9l.3 .4 .4-.2h.2l-.2 .3-.3 .1-.4-.2-.2-.4zM252.9 174.2l-.1 .3h.6l-.1-.2z"/>
<path d="M253.9 173.7h.2v.5l.5-.1 .3 .3v.6l-.3 .3h-.4l-.1-.2v.2h-.2zM254.2 174.2l-.1 .3v.4a.38 .38 0 0 0 .6 0 .38 .38 0 0 0-.1-.5z"/>
<path d="M254.5 171.8l.7-.1 .3 .1 .1 .3v1h-.2v-.2l-.7 .2a.46 .46 0 0 1-.2-.7 .46 .46 0 0 1 .6-.1v-.1a.18 .18 0 0 0 .2-.2 .18 .18 0 0 0-.2-.1l-.7 .2zM254.7 172.5a.31 .31 0 0 0 .4 .4 .31 .31 0 0 0 .1-.5z"/>
<path d="M255.9 171.2h.2v.2h-.2zM255.9 171.7h.2v1.4h-.2z"/>
<path d="M255.2 169.3l.2-.2h.5l.4 .4v.3h-1l.1 .3a.36 .36 0 0 0 .4 .2 .36 .36 0 0 0 .3-.3l.2 .1-.2 .3-.8-.1-.2-.5zM255.5 169.3l-.2 .4h.8l-.2-.4z"/>
<path d="M256.3 173.7h.2v.2h-.2zM256.3 174.1h.2v1.2h-.2z"/>
<path d="M256.3 161.5l1 2.3 .3 .2h-1l.3-.1-.2-.7h-1l-.2 .7 .3 .1h-.8l.4-.4zM256.2 162.1l-.4 1h.8z"/>
<path d="M257.1 171.7h.3v.3h-.3zM257.1 172.8h.3v.3h-.3z"/>
<path d="M258 169.1h.2v.3h-.2zM258 170.2h.2v.3h-.2z"/>
<path d="M257.4 174.3l.3-.2h.5l.2 .6-.9 .1 .3 .3 .4-.2h.2v.1l-.3 .3-.5-.1-.3-.4zM257.7 174.2l-.1 .3h.6l-.2-.3z"/>
<path d="M258.7 174.1h.2v.2h-.2zM258.7 175h.2v.3h-.2z"/>
<path d="M259.5 168.7l.3-.1h.4l.3 .4v.9l-.3 .6h-.5l-.3-.4-.1-.6zM259.7 168.8l-.1 .4v.9a.34 .34 0 0 0 .5 .2 .34 .34 0 0 0 .2-.5v-.8a.35 .35 0 0 0-.6-.2z"/>
<path d="M259.4 171.2h.2v.2h-.2zM259.4 171.7h.2v1.4h-.2z"/>
<path d="M262.1 172.4a.67 .67 0 0 1 1.3 0 .67 .67 0 0 1-1.3 0zM262.5 171.9l-.2 .4 .1 .4a.48 .48 0 0 0 .8-.2 .48 .48 0 0 0-.5-.7z"/>
<path d="M262.4 168.8l.5-.2 .5 .3 .1 1-.4 .6h-.4l-.4-.4-.1-.8zM262.7 168.8l-.2 .4v.7a.38 .38 0 0 0 .5 .4 .38 .38 0 0 0 .2-.6v-.7a.31 .31 0 0 0-.2-.2 .31 .31 0 0 0-.3 0z"/>
<path d="M264.2 165.5h1.5l.5 .2 .4 .7-.2 1-.7 .5h-1.5l.3-.2v-2zM264.9 165.7v2h.8l.3-.3 .2-.4v-.8l-.6-.5z"/>
<path d="M263.8 171.6l.7-.4h.7l.6 .3 .2 .4-.1 .7-.4 .4-.4 .1a.27 .27 0 0 0-.2-.2 .27 .27 0 0 0-.3 .2l-.3-.1-.2-.3 .2-.8 .3-.2h.3l.2 .2 .1-.2h.2l-.2 .9 .1 .2 .4-.4v-.7l-.5-.3-.6-.1-.4 .2-.3 .4-.1 .8 .4 .6 1 .1 .8-.4-.6 .5-.7 .1-.7-.2-.3-.5-.1-.6zM264.6 171.9l-.3 .5a.36 .36 0 0 0 .4 .4 .36 .36 0 0 0 .3-.4l.1-.2a.32 .32 0 0 0-.2-.3 .32 .32 0 0 0-.3 0z"/>
<path d="M264.6 168.8l.6-.2 .4 .2v.2l-.2 .1-.1-.3h-.4l-.3 .4v.3l.3-.3 .5 .1 .2 .2v.6l-.3 .4h-.4l-.4-.4-.1-.9zM264.7 169.9a.4 .4 0 0 0 .8 0 .4 .4 0 0 0-.8 0z"/>
<path d="M266 168.9l.6-.3 .5 .3v.1h-.3a.44 .44 0 0 0-.6-.1 .44 .44 0 0 0-.1 .6l.3-.3 .5 .2 .2 .2-.1 .7-.7 .2-.3-.3-.1-.9zM266.1 169.9a.41 .41 0 0 0 .8 0 .41 .41 0 0 0-.8 0z"/>
<path d="M267.5 173.7h.1v.2h-.1zM267.5 174.1h.1v1.2h-.1z"/>
<path d="M267.7 171.2h.3v.2h-.3zM267.7 171.7h.3v1.4h-.3z"/>
<path d="M269 168.8l.5-.2 .5 .4v1l-.4 .5-.5-.1-.3-.3v-.9zM269.3 168.8l-.3 .3v.9l.2 .3h.3l.3-.3v-.9l-.2-.3z"/>
<path d="M271 168.6h.2v1.2h.3v.2h-.3v.5h-.2v-.5h-.8v-.2zM271 169l-.6 .8h.6z"/>
<path d="M270.4 174.2l.5-.1a.31 .31 0 0 1 .3 .1 .31 .31 0 0 1 .1 .3l.1 .8h-.2l-.1-.2-.5 .2a.37 .37 0 0 1-.3-.5 .37 .37 0 0 1 .6-.2v-.1a.2 .2 0 0 0 .1-.3 .2 .2 0 0 0-.3 0l-.2 .3-.2-.1zM270.6 174.8a.25 .25 0 0 0 .2 .3 .25 .25 0 0 0 .3-.3v-.1z"/>
<path d="M271.8 168.8l.6-.2 .5 .4v1l-.4 .5h-.4l-.3-.3-.1-1zM272 168.9l-.1 .8 .2 .5a.54 .54 0 0 0 .6-.2 .54 .54 0 0 0 0-.6l-.2-.6z"/>
<path d="M271.2 171.8l.3-.1 .6 .1 .2 1.3h-.3v-.2l-.3 .2-.6-.2v-.5l.5-.1a.25 .25 0 0 0 .3-.1 .25 .25 0 0 0 0-.3 .25 .25 0 0 0-.4 0l-.5 .2zM271.3 172.5a.3 .3 0 0 0 .4 .4 .3 .3 0 0 0 .1-.5z"/>
<path d="M271.5 165.5h1.2l.6 .4v.4l-.2 .4-1 .1v.8l.4 .3h-1l.3-.2v-2zM272.1 165.7v1l.6-.1 .2-.3v-.4l-.4-.3z"/>
<path d="M270.9 162.8a1.25 1.25 0 0 1 2.5 0 1.25 1.25 0 0 1-2.5 0zM271.7 161.8l-.3 .7 .1 .9 .3 .5 .6 .1 .5-.6v-1.3l-.4-.4z"/>
<path d="M273.4 174.2l.2-.1h.5l.2 .1 .1 .7-.2 .3-.6 .1-.2-.3-.1-.4zM273.7 174.2l-.2 .3 .1 .4a.4 .4 0 0 0 .6-.2 .4 .4 0 0 0-.5-.5z"/>
<path d="M274.6 171.9l.3-.2 .7 .1 .2 .4-.2 .6-.2 .3-.6-.1-.3-.4zM274.9 171.9l-.2 .4 .1 .4a.47 .47 0 0 0 .7-.2 .47 .47 0 0 0-.3-.6z"/>
<path d="M275.9 162.8a1.25 1.25 0 0 1 2.5 0 1.25 1.25 0 0 1-2.5 0zM276.6 161.9l-.3 .7 .2 .9 .4 .5h.4l.5-.6v-1.2l-.2-.4-.4-.1z"/>
<circle cx="258.2" cy="167.8" r=".21"/>
<circle cx="267.2" cy="167.8" r=".2"/>
</g>
<g font-size="3.2">
<text x="107.3" y="22.1">TOTAL NUMBER OF MESH FENCE</text>
<text x="159.6" y="98.5">ITEM NO.DESCRIPTION</text>
<text x="239.4" y="98.5">QTY.</text>
<text x="46.6" y="105.6">ITEM NO.DESCRIPTION</text>
<text x="131" y="105.6">QTY.</text>
<text x="163.8" y="103.3">1</text>
<text x="163.8" y="107.9">2</text>
<text x="171.8" y="107.9">ACCESS GATE - W=630 x 2 Mtr. HEIGHT</text>
<text x="171.8" y="103.3">MESH FENCE - 1670 x 2 Mtr. HEIGHT</text>
<text x="242" y="103.3">2</text>
<text x="242" y="107.9">2</text>
<text x="50.8" y="110.4">1</text>
<text x="57.6" y="110.4">LOCKABLE GATE - W=650 x 2 Mtr. HEIGHT</text>
<text x="133.6" y="110.4">3</text>
<text x="163.8" y="112.4">3</text>
<text x="171.8" y="112.4">MESH FENCE - 1525 x 2 Mtr. HEIGHT</text>
<text x="242" y="112.4">2</text>
<text x="50.8" y="115">2</text>
<text x="50.8" y="119.5">3</text>
<text x="57.8" y="119.5">MESH FENCE - 1900 x 2 Mtr. HEIGHT</text>
<text x="58.1" y="115">MESH FENCE - 530 x 2 Mtr. HEIGHT</text>
<text x="133.6" y="115">2</text>
<text x="133.6" y="119.5">2</text>
<text x="163.8" y="117">4</text>
<text x="171.8" y="117">MESH FENCE - 1000 x 2 Mtr. HEIGHT</text>
<text x="242" y="117">1</text>
<text x="50.8" y="124.1">4</text>
<text x="58.1" y="124.1">MESH FENCE - 2800 x 2 Mtr. HEIGHT</text>
<text x="133.6" y="124.1">1</text>
<text x="163.8" y="121.5">5</text>
<text x="172.1" y="121.6">MESH FENCE - 1045 x 2 Mtr. HEIGHT</text>
<text x="242" y="121.5">1</text>
<text x="50.8" y="128.7">5</text>
<text x="58.1" y="128.7">MESH FENCE - 370 x 2 Mtr. HEIGHT</text>
<text x="133.6" y="128.7">1</text>
<text x="163.8" y="126.1">6</text>
<text x="163.8" y="130.7">7</text>
<text x="171.8" y="126.1">MESH FENCE - 1850 x 2 Mtr. HEIGHT</text>
<text x="172.1" y="130.7">MESH FENCE - 3042 x 2 Mtr. HEIGHT</text>
<text x="242" y="130.7">1</text>
<text x="242" y="126.1">1</text>
<text x="50.8" y="133.2">6</text>
<text x="50.8" y="137.8">7</text>
<text x="57.8" y="137.8">MESH FENCE - 1600 x 2 Mtr. HEIGHT</text>
<text x="58.1" y="133.2">MESH FENCE - 255 x 2 Mtr. HEIGHT</text>
<text x="133.6" y="133.2">1</text>
<text x="133.6" y="137.8">2</text>
<text x="163.8" y="135.2">8</text>
<text x="172.1" y="135.3">MESH FENCE - 570 x 2 Mtr. HEIGHT</text>
<text x="242" y="135.2">1</text>
<text x="50.8" y="142.3">8</text>
<text x="57.3" y="142.3">LOCKABLE GATE - W=1000 x 2 Mtr. HEIGHT</text>
<text x="133.6" y="142.3">1</text>
<text x="163.8" y="139.8">9</text>
<text x="171.8" y="139.8">ACCESS GATE - W=850 x 2 Mtr. HEIGHT</text>
<text x="242" y="139.8">1</text>
<text x="50.8" y="146.9">9 SECURED ACCESS DOOR WITH KEY LOCK ARRGT. 3</text>
<text x="162.9" y="144.3">10</text>
<text x="172.5" y="144.4">HAND RAILING - 600 x 2 Mtr. HEIGHT</text>
<text x="242" y="144.3">1</text>
<text x="58.8" y="150.4">W=850 x 2 Mtr. HEIGHT</text>
</g>
<g font-size="2.7">
<text x="90.6" y="34.6">TABLE 1</text>
<text x="197.4" y="33">TABLE -3</text>
<text x="61.9" y="41.7">ITEM NO.DESCRIPTION</text>
<text x="125.4" y="41.7">QTY.</text>
<text x="65.5" y="45.8">1</text>
<text x="71.7" y="45.8">MESH FENCE - 2245 x 2 Mtr. HEIGHT</text>
<text x="127.6" y="45.8">4</text>
<text x="65.5" y="49.7">2</text>
<text x="65.5" y="53.6">3</text>
<text x="71" y="53.6">MESH FENCE - 1726 x 2550 HEIGHT</text>
<text x="71.4" y="49.7">MESH FENCE - 3650 x 2 Mtr. HEIGHT</text>
<text x="127.6" y="49.7">1</text>
<text x="127.6" y="53.6">1</text>
<text x="65.5" y="57.4">4</text>
<text x="71.7" y="57.4">MESH FENCE - 300 x 2 Mtr. HEIGHT</text>
<text x="127.6" y="57.4">1</text>
<text x="65.5" y="61.3">5</text>
<text x="65.5" y="65.1">6</text>
<text x="71.5" y="65.1">ACCESS GATE - W=550 x 2 Mtr. HEIGHT</text>
<text x="72" y="61.3">MESH FENCE - 324 x 2 Mtr. HEIGHT</text>
<text x="127.6" y="61.3">1</text>
<text x="127.6" y="65.1">2</text>
<text x="65.5" y="69">7</text>
<text x="72" y="69">MESH FENCE - 335 x 2 Mtr. HEIGHT</text>
<text x="127.6" y="69">1</text>
<text x="200.8" y="90.9">TABLE -4</text>
<text x="92.4" y="97.7">TABLE-2</text>
</g>
<g font-size="2.4">
<text x="172.6" y="39.7">ITEM NO.DESCRIPTION</text>
<text x="230.9" y="39.7">QTY.</text>
<text x="175.8" y="43.3">1</text>
<text x="175.8" y="46.8">2</text>
<text x="181.2" y="46.8">MESH FENCE - 1100 x 2 Mtr. HEIGHT</text>
<text x="181.4" y="43.3">MESH FENCE - 2100 x 2 Mtr. HEIGHT</text>
<text x="232.9" y="43.3">1</text>
<text x="232.9" y="46.8">2</text>
<text x="175.8" y="50.2">3</text>
<text x="175.8" y="53.6">4</text>
<text x="181.6" y="50.2">MESH FENCE - 2200 x 2 Mtr. HEIGHT</text>
<text x="181.6" y="53.6">MESH FENCE - 3750 x 2 Mtr. HEIGHT</text>
<text x="232.9" y="50.2">2</text>
<text x="232.9" y="53.6">1</text>
<text x="175.8" y="57">5</text>
<text x="181.7" y="57">MESH FENCE - 1854 x 2 Mtr. HEIGHT</text>
<text x="232.9" y="57">1</text>
<text x="175.8" y="63.9">6</text>
<text x="181.4" y="60.1">REMOVABLE PANEL</text>
<text x="181.4" y="63.9">MESH FENCE - 1700 x 2 Mtr. HEIGHT</text>
<text x="232.9" y="63.9">1</text>
<text x="175.8" y="67.3">7</text>
<text x="175.8" y="70.7">8</text>
<text x="181.2" y="70.7">LOCKABLE GATE - W=650 x 2 Mtr. HEIGHT</text>
<text x="181.7" y="67.3">MESH FENCE - 550 x 2 Mtr. HEIGHT</text>
<text x="232.9" y="67.3">1</text>
<text x="232.9" y="70.7">1</text>
<text x="175.8" y="74.1">9</text>
<text x="181.7" y="74.1">MESH FENCE - 800 x 2 Mtr. HEIGHT</text>
<text x="232.9" y="74.1">1</text>
</g>
</svg>
